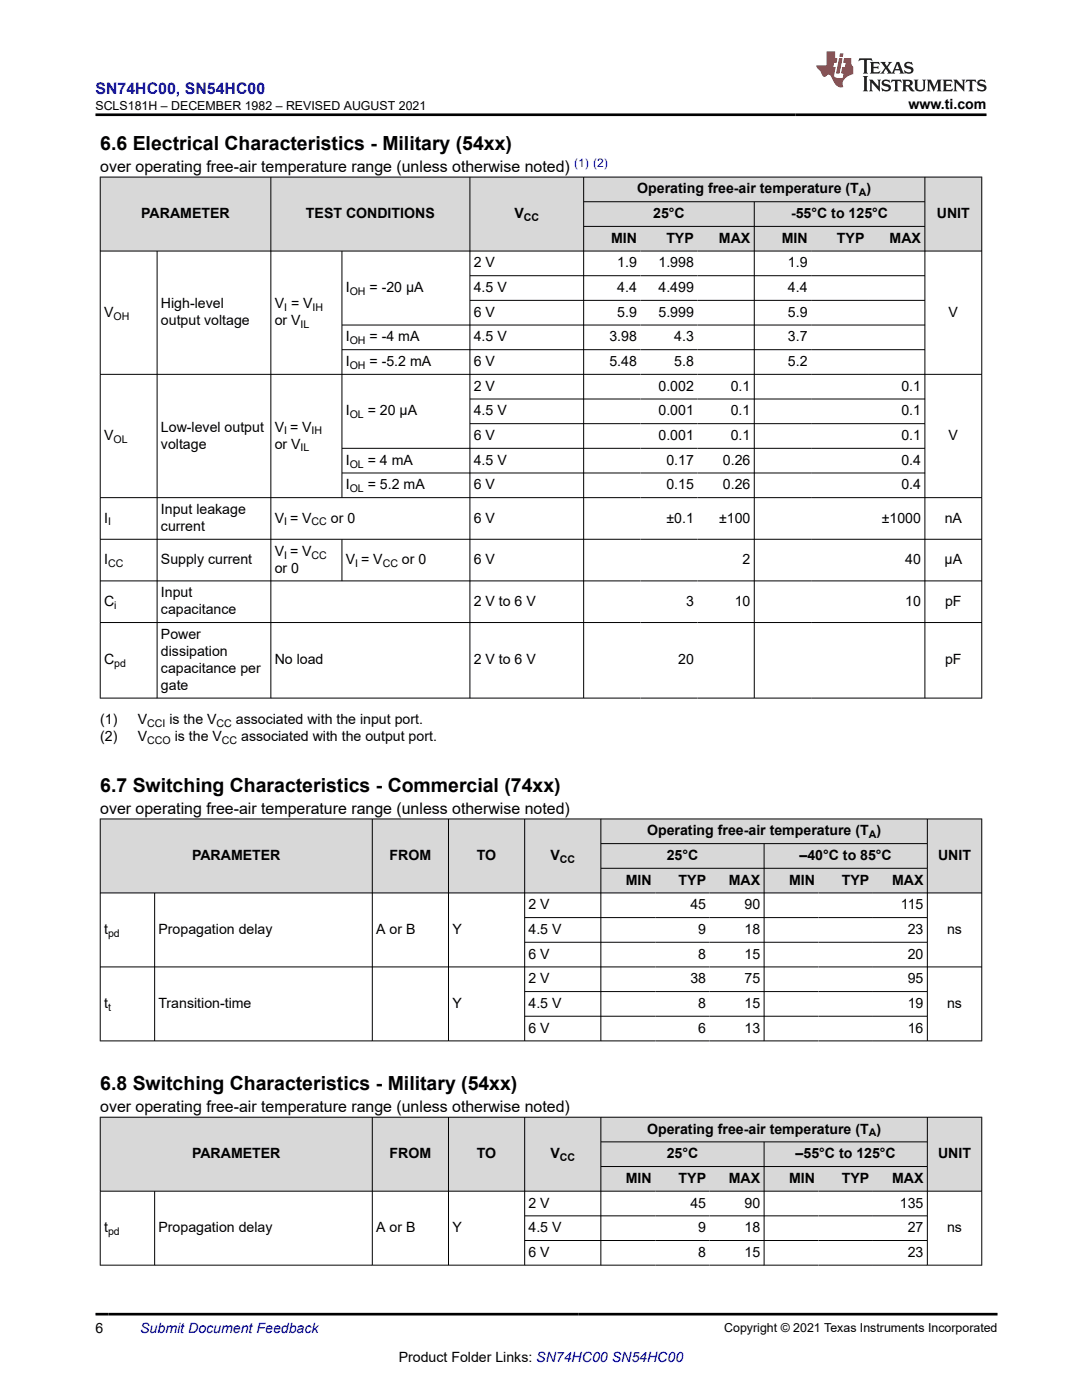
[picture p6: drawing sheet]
<svg xmlns="http://www.w3.org/2000/svg" width="216mm" height="279mm" viewBox="0 0 216 279" stroke-linecap="round" stroke-linejoin="round" font-family="sans-serif">
<g fill="#d8d8d8">
<path d="M20 35.3h175.9v5h-175.9z" fill-rule="evenodd"/>
<path d="M20.1 35.4h33.9v14.6h-33.9z" fill-rule="evenodd"/>
<path d="M54.1 35.4h39.6v14.6h-39.6z" fill-rule="evenodd"/>
<path d="M93.8 35.4h22.6v14.6h-22.6z" fill-rule="evenodd"/>
<path d="M116.5 35.4h68v4.8h-68z" fill-rule="evenodd"/>
<path d="M184.6 35.4h11.2v14.6h-11.2z" fill-rule="evenodd"/>
<path d="M116.5 40.3h33.9v4.8h-33.9z" fill-rule="evenodd"/>
<path d="M150.6 40.3h33.9v4.8h-33.9z" fill-rule="evenodd"/>
<path d="M116.5 45.2h11.3v4.8h-11.3z" fill-rule="evenodd"/>
<path d="M127.8 45.2h11.4v4.8h-11.4z" fill-rule="evenodd"/>
<path d="M139.2 45.2h11.2v4.8h-11.2z" fill-rule="evenodd"/>
<path d="M150.6 45.2h11.3v4.8h-11.3z" fill-rule="evenodd"/>
<path d="M161.9 45.2h11.3v4.8h-11.3z" fill-rule="evenodd"/>
<path d="M173.2 45.2h11.3v4.8h-11.3z" fill-rule="evenodd"/>
</g>
<g fill="none" stroke="#000" stroke-width=".2">
<path d="M19.9 35.3h176.1M20 35.3v104.1M54 35.3v104.1M93.8 35.3v104.1M116.5 35.3v104.1M184.6 35.3v104.1M195.9 35.3v104.1M19.9 50.1h176.1M31.3 50.1v89.3M68.2 50.1v49.3M93.8 55h90.8M93.8 59.9h90.8"/>
<path d="M116.5 40.3h68.1M116.5 45.2h68.1M150.5 40.3v99.1M19.9 74.7h176.1M68.2 69.8h116.4M93.8 79.6h90.8M184.6 64.9h-116.4M19.9 99.3h176.1M68.2 94.4h116.4M93.8 84.6h90.8M184.6 89.5h-116.4M19.9 107.6h176.1"/>
<path d="M19.9 115.9h176.1M68.2 107.6v8.4M19.9 124.2h176.1M19.9 139.3h176.1"/>
</g>
<g fill="#d8d8d8">
<path d="M20 163.4h175.9v5h-175.9z" fill-rule="evenodd"/>
<path d="M20.1 163.5h54.1v14.6h-54.1z" fill-rule="evenodd"/>
<path d="M74.4 163.5h15v14.6h-15z" fill-rule="evenodd"/>
<path d="M89.6 163.5h15v14.6h-15z" fill-rule="evenodd"/>
<path d="M104.8 163.5h15v14.6h-15z" fill-rule="evenodd"/>
<path d="M120 163.5h65v4.8h-65z" fill-rule="evenodd"/>
<path d="M185.1 163.5h10.7v14.6h-10.7z" fill-rule="evenodd"/>
<path d="M120 168.4h32.4v4.8h-32.4z" fill-rule="evenodd"/>
<path d="M152.5 168.4h32.5v4.8h-32.5z" fill-rule="evenodd"/>
<path d="M120 173.3h10.8v4.8h-10.8z" fill-rule="evenodd"/>
<path d="M130.8 173.3h10.8v4.8h-10.8z" fill-rule="evenodd"/>
<path d="M141.6 173.3h10.8v4.8h-10.8z" fill-rule="evenodd"/>
<path d="M152.5 173.3h10.8v4.8h-10.8z" fill-rule="evenodd"/>
<path d="M163.3 173.3h10.9v4.8h-10.9z" fill-rule="evenodd"/>
<path d="M174.2 173.3h10.8v4.8h-10.8z" fill-rule="evenodd"/>
</g>
<g fill="none" stroke="#000" stroke-width=".2">
<path d="M19.9 163.4h176.1M19.9 178.2h176.1M20 163.4v44.4M30.9 178.2v29.6M74.3 163.4v44.4M89.5 163.4v44.4M104.7 163.4v44.4M119.9 163.4v44.4M119.9 168.4h65.2M119.9 173.3h65.2M152.5 168.4v39.4M185 163.4v44.4"/>
<path d="M195.9 163.4v44.4M19.9 193h176.1M104.7 183.1h80.4M104.7 188h80.4M104.7 197.9h80.4M19.9 207.7h176.1M104.7 202.8h80.4"/>
</g>
<g fill="#d8d8d8">
<path d="M20 223h175.9v4.9h-175.9z" fill-rule="evenodd"/>
<path d="M20.1 223h54.1v14.7h-54.1z" fill-rule="evenodd"/>
<path d="M74.4 223h15v14.7h-15z" fill-rule="evenodd"/>
<path d="M89.6 223h15v14.7h-15z" fill-rule="evenodd"/>
<path d="M104.8 223h15v14.7h-15z" fill-rule="evenodd"/>
<path d="M120 223h65v4.8h-65z" fill-rule="evenodd"/>
<path d="M185.1 223h10.7v14.7h-10.7z" fill-rule="evenodd"/>
<path d="M120 227.9h32.4v4.8h-32.4z" fill-rule="evenodd"/>
<path d="M152.5 227.9h32.5v4.8h-32.5z" fill-rule="evenodd"/>
<path d="M120 232.9h10.8v4.8h-10.8z" fill-rule="evenodd"/>
<path d="M130.8 232.9h10.8v4.8h-10.8z" fill-rule="evenodd"/>
<path d="M141.6 232.9h10.8v4.8h-10.8z" fill-rule="evenodd"/>
<path d="M152.5 232.9h10.8v4.8h-10.8z" fill-rule="evenodd"/>
<path d="M163.3 232.9h10.9v4.8h-10.9z" fill-rule="evenodd"/>
<path d="M174.2 232.9h10.8v4.8h-10.8z" fill-rule="evenodd"/>
</g>
<g fill="none" stroke="#000" stroke-width=".2">
<path d="M19.9 223h176.1M19.9 237.7h176.1M20 222.9v29.7M30.9 237.7v14.9M74.3 222.9v29.7M89.5 222.9v29.7M104.7 222.9v29.7M119.9 222.9v29.7M119.9 227.9h65.2M119.9 232.8h65.2M152.5 227.9v24.7M185 222.9v29.7"/>
<path d="M195.9 222.9v29.7M19.9 252.5h176.1M104.7 242.6h80.4M104.7 247.6h80.4"/>
</g>
<path d="M171.5 11.6l-.2 .6 .5-.2h.6v.1v2.2l-.2 .4h1l-.2-.4v-2.2v-.1h.5l.5 .2-.1-.6zM173.6 12.4l.2 .3v1.6l-.2 .4h1.9l.1-.6a1.08 1.08 0 0 1-1.3 .2v-.7h.6l.4 .2v-.7l-.4 .2h-.6v-.5l.2-.2a1 1 0 0 1 1 .3l-.1-.5zM175.7 12.4l.9 1.1-1 1.2h.9l-.2-.2 .5-.8 .4 .8-.2 .2h1.6l-.2-.2 .2-.5h.9l.1 .5-.1 .2h.9l-.2-.4-.8-1.9h-.5l-.9 2.1-.9-1.1 .9-1h-.8l.2 .2-.4 .6-.4-.6 .2-.2zM179 12.8l.4 1h-.7zM180.7 12.5a.65 .65 0 0 0-.2 .7 .65 .65 0 0 0 .6 .5l.6 .1 .1 .3a.79 .79 0 0 1-.7 .4 .79 .79 0 0 1-.7-.5l.1 .7 .2-.1a.93 .93 0 0 0 1.1 0 .93 .93 0 0 0 .4-.9 1.46 1.46 0 0 0-1.2-.6l-.1-.3a1.09 1.09 0 0 1 1.2 .2l-.2-.6-.1 .1-.5-.2zM172.2 15.2l.2 .4v2.2l-.2 .4h1l-.2-.4v-2.2l.2-.4zM173.4 15.9l.2 .4v1.5l-.2 .4h.8l-.3-.4 .1-1.3 1.6 1.8v-2l.2-.4h-.7l.1 .2 .1 1.1-1.2-1.3zM176.2 16a.65 .65 0 0 0-.2 .8 .65 .65 0 0 0 .6 .4l.6 .2 .1 .2a.79 .79 0 0 1-.7 .4 .79 .79 0 0 1-.7-.5l.1 .7 .2-.1a.93 .93 0 0 0 1.1 .1 .93 .93 0 0 0 .4-1 1.46 1.46 0 0 0-1.2-.5l-.1-.4a1.09 1.09 0 0 1 1.2 .2l-.1-.6-.2 .1-.5-.1zM177.9 15.9l-.1 .6a.63 .63 0 0 1 .8-.3v1.6l-.3 .4h1l-.2-.4v-1.6a.66 .66 0 0 1 .8 .3l-.1-.6zM180 15.9l.2 .4v1.5l-.2 .4h1l-.2-.2-.1-.7h.5l.1 .2a.79 .79 0 0 0 1.2 .6l-1-.9a.61 .61 0 0 0 .6-.6 .61 .61 0 0 0-.5-.7zM180.8 16.2h.1a.47 .47 0 0 1 .5 .1 .47 .47 0 0 1 .1 .5l-.1 .1-.7 .1zM182.3 15.9l.2 .2a2.27 2.27 0 0 0 .4 2 1.04 1.04 0 0 0 1.7-.7v-1.3l.2-.2h-.8l.2 .4v1.1a.6 .6 0 0 1-.6 .6 .6 .6 0 0 1-.6-.6v-1.1l.3-.4zM184.9 15.9l.2 .4v1.5l-.2 .4h.8l-.3-.4v-1.4l.9 1.9 .9-1.9v1.4l-.3 .4h1l-.2-.4v-1.5l.2-.4h-.8l-.7 1.5-.6-1.5zM188.1 15.9l.2 .4v1.5l-.2 .4h1.9l.1-.6a1.09 1.09 0 0 1-1.3 .2v-.7h.6l.4 .2v-.6l-.4 .2h-.6v-.6l.2-.1a1.01 1.01 0 0 1 1 .3l-.1-.6zM190.2 15.9l.3 .4v1.5l-.3 .4h.8l-.2-.4v-1.3l1.6 1.8v-2l.2-.4h-.7l.2 .2v1.1l-1.2-1.3zM192.8 15.9l-.1 .6a.63 .63 0 0 1 .8-.3v1.6l-.3 .4h1l-.2-.4v-1.6a.66 .66 0 0 1 .8 .3l-.1-.6zM195.2 16a.65 .65 0 0 0-.2 .8 .65 .65 0 0 0 .6 .4l.6 .2 .2 .2a.79 .79 0 0 1-.7 .4 .79 .79 0 0 1-.7-.5l.1 .7 .2-.1a.93 .93 0 0 0 1 .1 .93 .93 0 0 0 .5-1 1.46 1.46 0 0 0-1.3-.5v-.4a1.09 1.09 0 0 1 1.2 .2l-.2-.6-.2 .1-.5-.1z" fill="#231f20"/>
<path d="M164.9 10.3v2.7h-2l.1 .4 .8 1a.95 .95 0 0 0 1 .9 .59 .59 0 0 1 .5-.4 .59 .59 0 0 1 .5 .3l.4 .8a1.59 1.59 0 0 0 2.1 1.4 1.61 1.61 0 0 1 1-2.3l1-.3-.1-1.5a1.59 1.59 0 0 1-.3-1.7h-1.5l-.2 .9h.6l-.2 .9h-.5l-.2 .9v.3l.4 .1-.1 .9h-.7a.73 .73 0 0 1-1-.7l.3-1.5h-.5l.1-.9h.5l.2-.9h-.5v-1.3zM167.4 11.6l-.6 3.1h.7l.6-3.1zM167.6 10.7l-.1 .6h.7l.1-.6z" fill="#ed1c24"/>
<path d="M19 22.9h177.8M19 262.3h180" fill="none" stroke="#000" stroke-width=".53"/>
<g font-size="3.9">
<text x="20" y="29.9">6.6 Electrical Characteristics - Military (54xx)</text>
<text x="20" y="158">6.7 Switching Characteristics - Commercial (74xx)</text>
<text x="20" y="217.5">6.8 Switching Characteristics - Military (54xx)</text>
</g>
<text font-size="3.2" fill="#00f" x="19" y="18.7">SN74HC00, SN54HC00</text>
<g font-size="3.2">
<text x="20" y="34.3">over operating free-air temperature range (unless otherwise noted)</text>
<text x="20" y="162.4">over operating free-air temperature range (unless otherwise noted)</text>
<text x="20" y="221.9">over operating free-air temperature range (unless otherwise noted)</text>
</g>
<g font-size="2.8">
<text x="181.3" y="21.8">www.ti.com</text>
<text x="127.2" y="38.6">Operating free-air temperature (T )</text>
<text x="28.2" y="43.5">PARAMETER</text>
<text x="61" y="43.5">TEST CONDITIONS</text>
<text x="102.6" y="43.5">V</text>
<text x="130.3" y="43.5">25°C</text>
<text x="157.9" y="43.5">-55°C to 125°C</text>
<text x="186.9" y="43.5">UNIT</text>
<text x="94.5" y="53.4">2 V</text>
<text x="121.9" y="48.5">MIN</text>
<text x="123.2" y="53.4">1.9</text>
<text x="131.4" y="53.4">1.998</text>
<text x="133" y="48.5">TYP</text>
<text x="143.5" y="48.5">MAX</text>
<text x="156" y="48.5">MIN</text>
<text x="157.2" y="53.4">1.9</text>
<text x="167" y="48.5">TYP</text>
<text x="177.5" y="48.5">MAX</text>
<text x="69" y="58.3">I</text>
<text x="73.7" y="58.3">= -20 µA</text>
<text x="94.5" y="58.3">4.5 V</text>
<text x="123.2" y="58.3">4.4</text>
<text x="131.4" y="58.3">4.499</text>
<text x="157.2" y="58.3">4.4</text>
<text x="20.8" y="63.2">V</text>
<text x="32.1" y="61.5">High-level</text>
<text x="32.1" y="64.9">output voltage</text>
<text x="54.8" y="61.5">V = V</text>
<text x="54.8" y="64.9">or V</text>
<text x="94.5" y="63.2">6 V</text>
<text x="123.2" y="63.2">5.9</text>
<text x="131.4" y="63.2">5.999</text>
<text x="157.2" y="63.2">5.9</text>
<text x="189.3" y="63.2">V</text>
<text x="69" y="68.1">I</text>
<text x="73.7" y="68.1">= -4 mA</text>
<text x="94.5" y="68.1">4.5 V</text>
<text x="121.6" y="68.1">3.98</text>
<text x="134.5" y="68.1">4.3</text>
<text x="157.2" y="68.1">3.7</text>
<text x="69" y="73.1">I</text>
<text x="73.7" y="73.1">= -5.2 mA</text>
<text x="94.5" y="73.1">6 V</text>
<text x="94.5" y="78">2 V</text>
<text x="121.6" y="73.1">5.48</text>
<text x="131.4" y="78">0.002</text>
<text x="134.5" y="73.1">5.8</text>
<text x="145.8" y="78">0.1</text>
<text x="157.2" y="73.1">5.2</text>
<text x="179.9" y="78">0.1</text>
<text x="69" y="82.9">I</text>
<text x="73.4" y="82.9">= 20 µA</text>
<text x="94.5" y="82.9">4.5 V</text>
<text x="131.4" y="82.9">0.001</text>
<text x="145.8" y="82.9">0.1</text>
<text x="179.9" y="82.9">0.1</text>
<text x="20.8" y="87.8">V</text>
<text x="32.1" y="86.1">Low-level output</text>
<text x="32.1" y="89.5">voltage</text>
<text x="54.8" y="89.5">or V</text>
<text x="54.8" y="86.1">V = V</text>
<text x="94.5" y="87.8">6 V</text>
<text x="131.4" y="87.8">0.001</text>
<text x="145.8" y="87.8">0.1</text>
<text x="179.9" y="87.8">0.1</text>
<text x="189.3" y="87.8">V</text>
<text x="69" y="92.7">I</text>
<text x="73.4" y="92.7">= 4 mA</text>
<text x="94.5" y="92.7">4.5 V</text>
<text x="133" y="92.7">0.17</text>
<text x="144.2" y="92.7">0.26</text>
<text x="179.9" y="92.7">0.4</text>
<text x="69" y="97.7">I</text>
<text x="73.4" y="97.7">= 5.2 mA</text>
<text x="94.5" y="97.7">6 V</text>
<text x="133" y="97.7">0.15</text>
<text x="144.2" y="97.7">0.26</text>
<text x="179.9" y="97.7">0.4</text>
<text x="20.8" y="104.3">I</text>
<text x="32.1" y="102.6">Input leakage</text>
<text x="32.1" y="106">current</text>
<text x="54.8" y="104.3">V = V</text>
<text x="66" y="104.3">or 0</text>
<text x="94.5" y="104.3">6 V</text>
<text x="133" y="104.3">±0.1</text>
<text x="143.5" y="104.3">±100</text>
<text x="176" y="104.3">±1000</text>
<text x="188.5" y="104.3">nA</text>
<text x="20.8" y="112.6">I</text>
<text x="32.1" y="112.6">Supply current</text>
<text x="54.8" y="110.9">V = V</text>
<text x="69" y="112.6">V = V</text>
<text x="80.2" y="112.6">or 0</text>
<text x="94.5" y="112.6">6 V</text>
<text x="148.2" y="112.6">2</text>
<text x="180.6" y="112.6">40</text>
<text x="188.5" y="112.6">µA</text>
<text x="32.1" y="119.2">Input</text>
<text x="54.8" y="114.3">or 0</text>
<text x="20.8" y="120.9">C</text>
<text x="32.1" y="122.6">capacitance</text>
<text x="94.5" y="120.9">2 V to 6 V</text>
<text x="136.9" y="120.9">3</text>
<text x="146.6" y="120.9">10</text>
<text x="180.6" y="120.9">10</text>
<text x="188.6" y="120.9">pF</text>
<text x="32.1" y="127.5">Power</text>
<text x="32.1" y="130.9">dissipation</text>
<text x="20.8" y="132.6">C</text>
<text x="32.1" y="134.3">capacitance per</text>
<text x="32.1" y="137.7">gate</text>
<text x="54.8" y="132.6">No load</text>
<text x="94.5" y="132.6">2 V to 6 V</text>
<text x="135.3" y="132.6">20</text>
<text x="188.6" y="132.6">pF</text>
<text x="20" y="144.5">(1)</text>
<text x="20" y="147.9">(2)</text>
<text x="27.5" y="144.5">V</text>
<text x="27.5" y="147.9">V</text>
<text x="33.8" y="144.5">is the V</text>
<text x="34.9" y="147.9">is the V</text>
<text x="47.1" y="144.5">associated with the input port.</text>
<text x="48.1" y="147.9">associated with the output port.</text>
<text x="129.1" y="166.7">Operating free-air temperature (T )</text>
<text x="38.3" y="171.6">PARAMETER</text>
<text x="77.7" y="171.6">FROM</text>
<text x="95.2" y="171.6">TO</text>
<text x="109.8" y="171.6">V</text>
<text x="133" y="171.6">25°C</text>
<text x="159.5" y="171.6">–40°C to 85°C</text>
<text x="187.2" y="171.6">UNIT</text>
<text x="124.9" y="176.6">MIN</text>
<text x="135.4" y="176.6">TYP</text>
<text x="145.4" y="176.6">MAX</text>
<text x="157.4" y="176.6">MIN</text>
<text x="168" y="176.6">TYP</text>
<text x="178" y="176.6">MAX</text>
<text x="105.5" y="181.5">2 V</text>
<text x="137.8" y="181.5">45</text>
<text x="148.6" y="181.5">90</text>
<text x="179.8" y="181.5">115</text>
<text x="20.8" y="186.4">t</text>
<text x="31.6" y="186.4">Propagation delay</text>
<text x="75.1" y="186.4">A or B</text>
<text x="90.3" y="186.4">Y</text>
<text x="105.5" y="186.4">4.5 V</text>
<text x="105.5" y="191.3">6 V</text>
<text x="139.3" y="186.4">9</text>
<text x="139.3" y="191.3">8</text>
<text x="148.6" y="186.4">18</text>
<text x="148.6" y="191.3">15</text>
<text x="181.1" y="186.4">23</text>
<text x="181.1" y="191.3">20</text>
<text x="189" y="186.4">ns</text>
<text x="105.5" y="196.2">2 V</text>
<text x="137.8" y="196.2">38</text>
<text x="148.6" y="196.2">75</text>
<text x="181.1" y="196.2">95</text>
<text x="20.8" y="201.2">t</text>
<text x="31.6" y="201.2">Transition-time</text>
<text x="90.3" y="201.2">Y</text>
<text x="105.5" y="201.2">4.5 V</text>
<text x="139.3" y="201.2">8</text>
<text x="148.6" y="201.2">15</text>
<text x="181.1" y="201.2">19</text>
<text x="189" y="201.2">ns</text>
<text x="105.5" y="206.1">6 V</text>
<text x="139.3" y="206.1">6</text>
<text x="148.6" y="206.1">13</text>
<text x="181.1" y="206.1">16</text>
<text x="129.1" y="226.2">Operating free-air temperature (T )</text>
<text x="38.3" y="231.2">PARAMETER</text>
<text x="77.7" y="231.2">FROM</text>
<text x="95.2" y="231.2">TO</text>
<text x="109.8" y="231.2">V</text>
<text x="133" y="231.2">25°C</text>
<text x="158.8" y="231.2">–55°C to 125°C</text>
<text x="187.2" y="231.2">UNIT</text>
<text x="124.9" y="236.1">MIN</text>
<text x="135.4" y="236.1">TYP</text>
<text x="145.4" y="236.1">MAX</text>
<text x="157.4" y="236.1">MIN</text>
<text x="168" y="236.1">TYP</text>
<text x="178" y="236.1">MAX</text>
<text x="20.8" y="245.9">t</text>
<text x="31.6" y="245.9">Propagation delay</text>
<text x="75.1" y="245.9">A or B</text>
<text x="90.3" y="245.9">Y</text>
<text x="105.5" y="241">2 V</text>
<text x="105.5" y="245.9">4.5 V</text>
<text x="137.8" y="241">45</text>
<text x="139.3" y="245.9">9</text>
<text x="148.6" y="241">90</text>
<text x="148.6" y="245.9">18</text>
<text x="179.6" y="241">135</text>
<text x="181.1" y="245.9">27</text>
<text x="189" y="245.9">ns</text>
<text x="105.5" y="250.8">6 V</text>
<text x="139.3" y="250.8">8</text>
<text x="148.6" y="250.8">15</text>
<text x="181.1" y="250.8">23</text>
<text x="19" y="266.1">6</text>
<text x="79.6" y="271.7">Product Folder Links: SN74HC00 SN54HC00</text>
</g>
<text font-size="2.8" fill="#00f" x="28" y="266.1">Submit Document Feedback</text>
<g font-size="2.5">
<text x="19" y="21.9">SCLS181H – DECEMBER 1982 – REVISED AUGUST 2021</text>
<text x="144.5" y="265.8">Copyright © 2021 Texas Instruments Incorporated</text>
</g>
<text font-size="2.4" fill="#00f" x="114.6" y="33.2">(1) (2)</text>
<g font-size="2.1">
<text x="171.4" y="39.2">A</text>
<text x="104.5" y="44.1">CC</text>
<text x="69.8" y="58.9">OH</text>
<text x="22.6" y="63.8">OH</text>
<text x="56.7" y="62.1">I</text>
<text x="60" y="65.5">IL</text>
<text x="62.4" y="62.1">IH</text>
<text x="69.8" y="68.7">OH</text>
<text x="69.8" y="73.6">OH</text>
<text x="69.8" y="83.5">OL</text>
<text x="22.6" y="88.4">OL</text>
<text x="56.7" y="86.7">I</text>
<text x="62.2" y="86.7">IH</text>
<text x="60" y="90.1">IL</text>
<text x="69.8" y="93.3">OL</text>
<text x="69.8" y="98.2">OL</text>
<text x="21.6" y="104.8">I</text>
<text x="56.7" y="104.8">I</text>
<text x="62.2" y="104.8">CC</text>
<text x="21.6" y="113.2">CC</text>
<text x="56.7" y="111.5">I</text>
<text x="62.2" y="111.5">CC</text>
<text x="70.9" y="113.2">I</text>
<text x="76.4" y="113.2">CC</text>
<text x="22.8" y="121.5">i</text>
<text x="22.8" y="133.2">pd</text>
<text x="29.4" y="148.4">CCO</text>
<text x="29.4" y="145">CCI</text>
<text x="43.2" y="145">CC</text>
<text x="44.3" y="148.4">CC</text>
<text x="173.3" y="167.3">A</text>
<text x="111.7" y="172.2">CC</text>
<text x="21.6" y="187">pd</text>
<text x="21.6" y="201.7">t</text>
<text x="173.3" y="226.8">A</text>
<text x="111.7" y="231.7">CC</text>
<text x="21.6" y="246.5">pd</text>
</g>
</svg>
